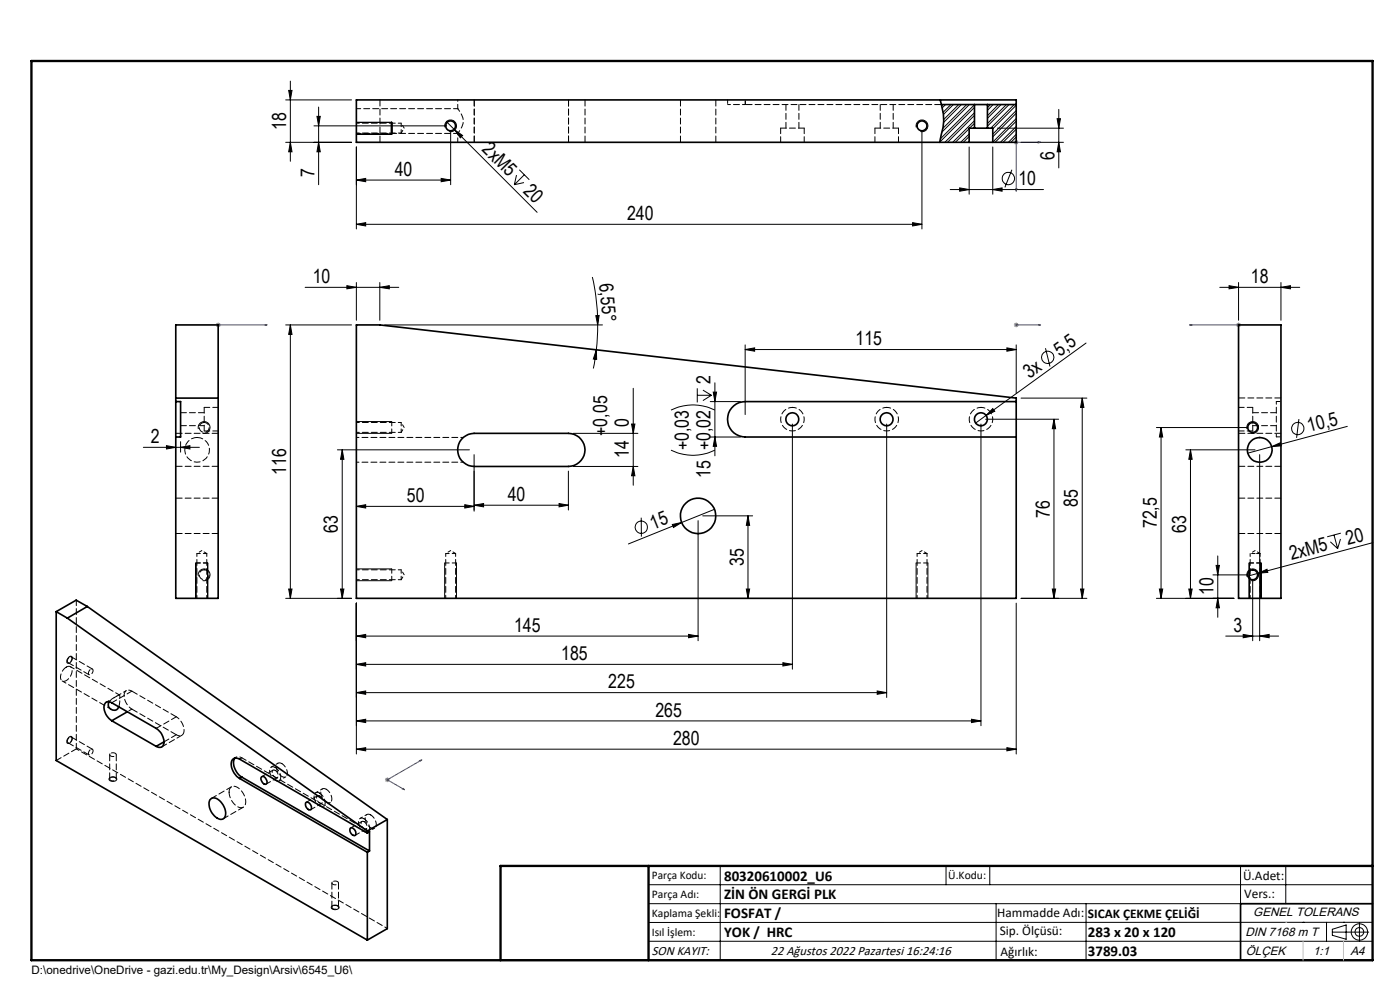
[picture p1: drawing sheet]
<svg xmlns="http://www.w3.org/2000/svg" width="297mm" height="210mm" viewBox="0 0 297 210" stroke-linecap="round" stroke-linejoin="round" font-family="sans-serif">
<g fill="none" stroke="#000" stroke-width=".21">
<path d="M61.2 19.2h.7l-.3 2zM61.6 17.2v17M60.6 30.2h14M60.6 21.2h14M61.6 30.2l.3 2h-.7zM66.6 26.7h28M67.2 24.7h.7l-.3 2zM67.6 22.7v16.5M67.6 30.2l.3 2h-.7zM75.6 38.2l2-.4v.8zM75.6 31.2v17.4M75.6 38.2h20"/>
<path d="M75.6 26h7.5M75.6 28.5h7.5M93.6 37.8l2 .4-2 .4zM94.4 27a1.25 1.25 0 0 1 1-1.6 1.25 1.25 0 0 1 1.4 1.4 1.25 1.25 0 0 1-1.5 1.1M94.7 25.8l19.2 19.2M95.6 27.7v11.5M96.5 27.6l1.6 1.1-.5 .5zM109.6 37.1l-.5 2.1M110.2 36l2.1 2.1M111.2 38.7l-2.1 .5M111.2 37.1l-2.1 2.1M194.4 27a1.26 1.26 0 0 1 1.1-1.6 1.26 1.26 0 0 1 1.3 1.4 1.26 1.26 0 0 1-1.5 1.1"/>
<path d="M195.6 27.7v20.9M203.6 39.9l2 .3-2 .4zM205.6 31.2v10M210.6 31.2v10M211.6 27.2h14M214.7 36l-1.5 3.7M216.6 30.2h9M224.3 25.2h.7l-.4 2zM224.6 23.2v12.4M224.6 30.2l.4 2h-.7zM75.6 47.6l2-.4v.7zM75.6 47.6h120"/>
<path d="M75.6 59.9v8M80.6 59.9v8M125.7 58.8a46.1 46.1 0 0 1 1.1 10.1M193.6 47.2l2 .4-2 .3zM201.6 40.2h19.8M210.6 40.2l2-.3v.7zM262.7 59.9v8M271.7 59.9v8M60.6 68.9h14M61.6 68.9v58M61.6 68.9l.3 2h-.7zM64.7 61h19.9"/>
<path d="M73.6 60.6l2 .4-2 .3zM80.6 61l2-.4v.7zM81.6 68.9h46.2M126.4 66.9h.7l-.3 2zM126.5 74.2l.1 2h-.7zM126.5 74.2l-.6 4M126.8 68.9l-.3 5.3M158.1 74.1l2-.3v.7zM158.1 73.2v14.7M158.1 74.1h57.5M213.6 73.8l2 .3-2 .4zM215.6 73.2v10.2"/>
<path d="M221.8 73.9l.9 3.8M230.4 72.8l-21.2 15.3M258.8 61h16.9M260.7 60.6l2 .4-2 .3zM271.7 61l2.1-.4v.7zM30.4 94.9h11.9M35.3 94.5l2 .4-2 .3zM38.3 94.9l2-.4v.7zM38.3 93.7v2.2M42.1 91a1.26 1.26 0 0 1 1.1-1.6 1.26 1.26 0 0 1 1.4 1.4 1.26 1.26 0 0 1-1.6 1.1M71.6 95.4h28M72.6 95.4l.4 2h-.8z"/>
<path d="M72.6 95.4v31.5M75.6 91.9h7.5M75.6 89.4h7.5M100.6 96.4v12M120.6 99.9v8.3M121.6 91.9h13.7M121.6 98.9h13.7M134 89.9h.7l-.4 2zM134.3 98.9l.4 2h-.7zM134.3 82.4v20.5M142.3 95.5a10.4 10.4 0 0 0 9.4 0M142.3 87a10.4 10.4 0 0 1 9.4 0"/>
<path d="M147.9 82.4v3M147.9 83.8h3M149.1 82.8l1.8 1M150.7 85.2h6.4M150.7 92.7h6.4M150.9 83.8l-1.8 1.2M151.3 83.2h.7l-.3 2zM151.7 92.7l.3 2h-.7zM151.7 81.2v15.5M168.1 89.9v52M188.1 89.9v58M208.1 89.9v64"/>
<path d="M209.1 88.9h15.5M209.2 88.1l-2.2 1.6M210.6 86.7l.4 .5-1.8 .9zM216.6 84.4h14M223.6 88.9l.3 2h-.7zM223.6 88.9v38M229.6 84.4v42.5M229.6 84.4l.3 2h-.7zM245.3 90.7h19.5M246.3 90.7l.4 2h-.7zM246.3 90.7v36.2M251.6 95.4h14.6"/>
<path d="M252.6 95.4l.3 2h-.7zM252.6 95.4v31.5M264.5 91a1.25 1.25 0 0 1 1.1-1.6 1.25 1.25 0 0 1 1.4 1.4 1.25 1.25 0 0 1-1.6 1.1M267.2 96.4v39.5M269.8 94.7l1.8-.8 .2 .7zM269.8 94.7l-5.1 1.4M275.6 88.9l-.5 4M285.8 90.4l-16 4.3M41.6 119.4v7.5M44.1 119.4v7.5M75.6 107.4l2-.3v.7zM75.6 107.4h25"/>
<path d="M94.3 119.4v7.5M96.8 119.4v7.5M98.6 107.1l2 .3-2 .4zM100.6 107.2l2-.4v.7zM100.6 107.2h20M118.6 106.8l2 .4-2 .3zM136 109.8l.1 4M142.6 111.3l2-.5-1.7 1.1zM148.1 110.4v25.5M149.1 109.4h10.6M151.6 108l-18.3 7.4M158.7 109.4l.3 2h-.7z"/>
<path d="M158.7 109.4v17.5M194.3 119.4v7.5M196.8 119.4v7.5M258 119.9h.7l-.4 2zM258.3 117.9v13M265 119.4v7.5M267.5 119.4v7.5M282.2 114.9l1.6 1.5M283 113.5l.8 2.9M284.4 114.3l-.6 2.1M284.4 113.1l-2.8 .8M291.3 115.1l-24.4 6.5"/>
<path d="M14.6 139.4l.3-.2a.59 .59 0 0 1 .5 .5 .59 .59 0 0 1-.3 .6 .51 .51 0 0 1-.8 .4 .51 .51 0 0 1 0-.9zM42.1 122.3a1.26 1.26 0 0 1 1.1-1.6 1.26 1.26 0 0 1 1.4 1.3 1.26 1.26 0 0 1-1.6 1.1M61.2 124.9h.7l-.3 2zM72.2 124.9h.8l-.4 2zM74.6 126.9h-14M75.6 134.9l2-.3v.7zM75.6 127.9v32M75.6 134.9h72.5M75.6 120.7h7.5M75.6 123.2h7.5M146.1 134.6l2 .3-2 .4zM158.3 124.9h.7l-.3 2z"/>
<path d="M215.6 127.9v32M216.6 126.9h14M223.2 124.9h.7l-.3 2zM229.2 124.9h.7l-.3 2zM245.3 126.9h16.5M246 124.9h.7l-.4 2zM252.2 124.9h.7l-.3 2zM257.3 121.9h7.5M258.3 126.9l.4 2h-.7zM260 134.9h11.3M263.7 134.6l2 .3-2 .4zM265.7 122.9v13"/>
<path d="M266.9 121.6l1.9-.9 .2 .7zM266.9 121.6l-2.4 .7a1.25 1.25 0 0 1 1.1-1.6 1.25 1.25 0 0 1 1.4 1.4 1.25 1.25 0 0 1-1.6 1M267.2 134.9l2-.3v.7zM14.6 156.4a.48 .48 0 0 1 .7 0 .48 .48 0 0 1-.1 .7l-.1 .2a.51 .51 0 0 1-.8 .4 .51 .51 0 0 1 0-.9zM75.6 152.9l2-.3v.7zM75.6 146.9l2-.3v.7zM75.6 140.9l2-.3v.7zM75.6 152.9h132.5M75.6 146.9h112.5M75.6 140.9h92.5M75.6 158.9l2-.3v.7zM75.6 158.9h140"/>
<path d="M166.1 140.6l2 .3-2 .4zM186.1 146.6l2 .3-2 .4zM206.1 152.6l2 .3-2 .4zM213.6 158.6l2 .3-2 .4zM23.3 165a.85 .85 0 0 1 .8-.2 .85 .85 0 0 1 .6 .6 1.03 1.03 0 0 1-1.6-.1zM70.3 192.3a.96 .96 0 0 1 1.6 .3 .95 .95 0 0 1-1.6-.2zM137.6 187.7h153.6M137.6 191.7h153.6M137.6 199.7h153.6M152.8 183.7v20M200.7 183.7v4M210 183.7v4"/>
<path d="M211.3 191.7v12M230.4 191.7v12M263.2 183.7v20M272.8 183.7v8M276.4 195.6h.1M281.4 195.6v4.1M282.6 197.7h7.8M282.6 197.1l3-.9v3l-3-.8zM285 195.6h.1M288.4 195.8v3.8M291.2 195.6l-153.6 .1"/>
<circle cx="213.9" cy="37.9" r="1.31"/>
<circle cx="222.3" cy="75.8" r="1.32"/>
<circle cx="275.3" cy="90.9" r="1.3"/>
<circle cx="136" cy="111.8" r="1.31"/>
<circle cx="288.4" cy="197.7" r="1.74"/>
<circle cx="288.4" cy="197.7" r=".93"/>
</g>
<g fill="none" stroke="#00f" stroke-width=".21">
<path d="M220.2 30l.6 .2-.6 .1zM220.8 30.2h-5.2v10.4M215.5 40h.2l-.1 .6zM46.2 68.9h.2zM46.3 68.9h.1M46.3 68.9h10.4M56.7 68.9h-.6h.6M215.5 68.9h.2zM215.6 68.9h.1M215.6 68.9h5.2M220.8 68.9h-.6h.6M252.4 68.9h.5h-.5"/>
<path d="M252.4 68.9h10.3M262.6 68.9h.3zM262.7 68.9h.1M85.4 167.3l.1-.1 .3 .3zM89 161.3l.5-.1-.3 .2zM89.5 161.2l-7.3 4.2 3.6 2.1"/>
</g>
<g fill="none" stroke="#808080" stroke-width=".21">
<path d="M215.1 30.2h1M215.2 29.8l.7 .7M215.6 29.7v1M215.9 29.8l-.7 .7M45.8 68.9h1M45.9 68.6l.8 .7M46.3 68.4v1M46.7 68.6l-.8 .7M215.1 68.9h1M215.2 68.6l.7 .7M215.6 68.4v1M215.9 68.6l-.7 .7"/>
<path d="M262.3 68.9h.9M262.4 68.6l.7 .7M262.7 68.4v1M263.1 68.6l-.7 .7M81.7 165.4h1M81.8 165.1l.7 .7M82.2 164.9v1M82.5 165.1l-.7 .7"/>
</g>
<path d="M83.1 26v2.5M291.2 191.7h-28v12M106.2 203.7h185" fill="none" stroke="#000" stroke-width=".35"/>
<path d="M6.7 12.9h284.5v190.8h-284.5zM137.6 183.7v20M291.2 183.7h-185v20" fill="none" stroke="#000" stroke-width=".5"/>
<path d="M272.8 195.6h.1M276.4 199.7v4M285 199.7v4" fill="none" stroke="#c0c0c0" stroke-width=".21"/>
<path d="M83.1 91.9v-2.5M44.1 119.4h-2.5M96.9 119.4h-2.5M196.9 119.4h-2.5M267.5 119.4h-2.5M83.1 123.2v-2.5" fill="none" stroke="#000" stroke-width=".21" stroke-dasharray="1.3 .6" stroke-dashoffset=".3"/>
<g fill="#00f">
<path d="M220.2 68.9h.6zM215.5 68.9h.2z"/>
<path d="M220.2 30v.3l.6-.1zM215.5 40l.1 .6 .1-.6z"/>
<path d="M46.2 68.9h.2zM56.1 68.9h.6z"/>
<path d="M85.4 167.3l.1-.1 .3 .3zM89 161.3l.5-.1-.3 .2z"/>
<path d="M262.6 68.9h.3zM252.4 68.9h.5z"/>
</g>
<g fill="#000">
<path d="M96.5 27.6l1.6 1.1-.5 .5zM210.6 86.7l.4 .5-1.8 .9zM269.8 94.7l1.8-.8 .2 .7zM142.6 111.3l2-.5-1.7 1.1zM266.9 121.6l1.9-.9 .2 .7z"/>
<path d="M126.5 74.2l.1 2h-.7zM126.4 66.9h.7l-.3 2z"/>
<path d="M38.3 94.9l2-.4v.7zM35.3 94.5l2 .4-2 .3z"/>
<path d="M158.7 109.4l.3 2h-.7zM158.3 124.9h.7l-.3 2zM72.6 95.4l.4 2h-.8zM72.2 124.9h.8l-.4 2zM223.6 88.9l.3 2h-.7zM223.2 124.9h.7l-.3 2zM151.3 83.2h.7l-.3 2zM151.7 92.7l.3 2h-.7zM134 89.9h.7l-.4 2zM134.3 98.9l.4 2h-.7zM258 119.9h.7l-.4 2zM258.3 126.9l.4 2h-.7zM252.6 95.4l.3 2h-.7zM252.2 124.9h.7l-.3 2zM246.3 90.7l.4 2h-.7zM246 124.9h.7l-.4 2z"/>
<path d="M61.2 124.9h.7l-.3 2zM61.6 68.9l.3 2h-.7zM229.2 124.9h.7l-.3 2zM229.6 84.4l.3 2h-.7zM61.6 30.2l.3 2h-.7zM61.2 19.2h.7l-.3 2zM67.6 30.2l.3 2h-.7zM67.2 24.7h.7l-.3 2zM224.6 30.2l.4 2h-.7zM224.3 25.2h.7l-.4 2z"/>
<path d="M146.1 134.6l2 .3-2 .4zM75.6 134.9l2-.3v.7zM98.6 107.1l2 .3-2 .4zM75.6 107.4l2-.3v.7zM206.1 152.6l2 .3-2 .4zM75.6 152.9l2-.3v.7zM186.1 146.6l2 .3-2 .4zM75.6 146.9l2-.3v.7zM166.1 140.6l2 .3-2 .4zM75.6 140.9l2-.3v.7zM213.6 73.8l2 .3-2 .4zM158.1 74.1l2-.3v.7zM93.6 37.8l2 .4-2 .4zM75.6 38.2l2-.4v.8zM193.6 47.2l2 .4-2 .3zM75.6 47.6l2-.4v.7zM267.2 134.9l2-.3v.7zM263.7 134.6l2 .3-2 .4z"/>
<path d="M75.6 158.9l2-.3v.7zM213.6 158.6l2 .3-2 .4zM100.6 107.2l2-.4v.7zM118.6 106.8l2 .4-2 .3zM73.6 60.6l2 .4-2 .3zM80.6 61l2-.4v.7zM203.6 39.9l2 .3-2 .4zM210.6 40.2l2-.3v.7zM260.7 60.6l2 .4-2 .3zM271.7 61l2.1-.4v.7z"/>
</g>
<g fill="none" stroke="#000" stroke-width=".35">
<path d="M199.5 21.2a11.7 11.7 0 0 1 .2 7.4l-.3 1.6M199.7 22.2h7M205.6 30.2h5M205.6 30.2h-130v-9h140v9h-5M206.7 27.2h2.8M206.7 22.2h2.8M206.7 22.2v5M206.7 27.2h-1.1v3M209.5 27.2h1.1v3M209.5 22.2h6.1M209.5 22.2v5M75.6 68.9h5l135 15.5v42.5h-140z"/>
<path d="M262.7 68.9h9v58h-9zM37.3 85.2v7.5M37.3 85.2v-16.3h9v58h-9v-34.2M37.3 85.2h1v7.5h-1M37.3 84.4h9M98.4 92.7a3.4 3.4 0 0 1 2.2-.8h20a3.5 3.5 0 0 1 3.5 3.5 3.5 3.5 0 0 1-3.5 3.5h-20a3.5 3.5 0 0 1-3.3-2.3 3.5 3.5 0 0 1 1.1-3.9zM215.6 85.2h-57.5a3.8 3.8 0 0 0-3.8 3.7 3.8 3.8 0 0 0 3.8 3.8h57.5M11.9 129.7v31.6l66 38.1M11.9 129.7l2.4 1.4M14.3 131.1l63.6 45.2M18.5 128.6l-4.2 2.5M18.5 128.6l63.7 45.2"/>
<path d="M18.5 128.6l-2.3-1.3-4.3 2.4M23.2 148.9a1.14 1.14 0 0 0 .4 1.6 1.14 1.14 0 0 0 1.6-.6M23.7 152.9a3.1 3.1 0 0 1-1.4-3.7l.3-.3h.8l9.7 5.6a3.2 3.2 0 0 1 1.5 3.7l-.6 .3-.9-.2M23.7 152.9l9.4 5.4M27 151l-3.3 1.9M34.8 157.4l-1.7 .9M44.7 169.5a1.54 1.54 0 0 1 2.1 .6 3 3 0 0 1 .8 3.4 1.37 1.37 0 0 1-2.1-.4 2.95 2.95 0 0 1-.8-3.6zM49.8 160.8a3.2 3.2 0 0 0 1.5 4M50.8 165.1a3.4 3.4 0 0 1-1.5-3.9l.7-.4 .8 .2 27.1 15.7M50.8 165.1l27.1 15.7M51.3 164.8l27.1 15.7M51.3 164.8l-.5 .3"/>
<path d="M55.5 164.8a1.02 1.02 0 0 1 1 1.5 1.02 1.02 0 0 1-1-1.5zM64.8 170.3a.86 .86 0 0 1 .9 .1 .86 .86 0 0 1 .4 .8 .5 .5 0 0 1-.4 .6 .5 .5 0 0 1-.6-.4l-.3-.5zM74.4 175.6a1.06 1.06 0 0 1 1 1.6 1.06 1.06 0 0 1-1-1.6zM77.9 176.3v.4M77.9 176.7l.5-.3v4.1M82.2 173.8l-4.3 2.5M82.2 173.8v23.2l-4.3 2.4M77.9 180.8v18.6M78.4 180.5l-.5 .3"/>
<circle cx="95.6" cy="26.7" r="1.05"/>
<circle cx="195.6" cy="26.7" r="1.04"/>
<circle cx="168.1" cy="88.9" r="1.37"/>
<circle cx="188.1" cy="88.9" r="1.37"/>
<circle cx="208.1" cy="88.9" r="1.37"/>
<circle cx="265.8" cy="90.7" r="1.05"/>
<circle cx="267.2" cy="95.4" r="2.62"/>
<circle cx="148.1" cy="109.4" r="3.8"/>
<circle cx="265.8" cy="121.9" r="1.05"/>
</g>
<g fill="none" stroke="#000" stroke-width=".21" stroke-dasharray="1.3 .6" stroke-dashoffset=".5">
<path d="M85.1 28.2v-2.1M154.4 21.2v1M158.1 22.2v-1M85.1 91.7v-2.1M270.8 85.2h1M270.8 92.7h1M43.9 117.4h-2.1M96.7 117.4h-2.1M196.7 117.4h-2.1M266.3 117.4h-1.1M267.3 117.4h-1M85.1 123v-2.1"/>
<path d="M28 150.4l-1 .6"/>
</g>
<path d="M75.6 28.3h21.5M97.1 23.1h-21.5M168.1 86.4a2.5 2.5 0 0 1 2.3 3.6 2.5 2.5 0 0 1-4.3 .5 2.5 2.5 0 0 1 1.5-4l.5-.1M188.1 86.4a2.5 2.5 0 0 1 2.3 3.6 2.5 2.5 0 0 1-4.3 .5 2.5 2.5 0 0 1 1.5-4l.5-.1M208.1 86.4a2.5 2.5 0 0 1 2.3 3.6 2.5 2.5 0 0 1-4.3 .5 2.5 2.5 0 0 1 1.5-4l.5-.1M13.2 144.4l10.4 6M25.3 147.4l-10.4-6" fill="none" stroke="#000" stroke-width=".21" stroke-dasharray="1.3 .6" stroke-dashoffset=".4"/>
<path d="M154.4 22.2h3.7M75.6 98h22.7M98.3 92.8h-22.7M270.8 85.2v7.5" fill="none" stroke="#000" stroke-width=".21" stroke-dasharray="1.3 .6" stroke-dashoffset=".7"/>
<g fill="none" stroke="#000" stroke-width=".21" stroke-dasharray="1.3 .6" stroke-dashoffset=".6">
<path d="M75.6 28.2h9.5M85.1 28.2l.6-1M85.1 26.1h-9.5M85.7 27.2l-.6-1.1M97.1 28.3a3.5 3.5 0 0 0 0-5.2M75.6 91.7h9.5M85.1 89.6h-9.5M85.1 91.7l.6-1M85.7 90.7l-.6-1.1M41.8 117.4v9.5M42.8 116.8l-1 .6M43.9 117.4l-1.1-.6"/>
<path d="M94.6 117.4v9.5M95.6 116.8l-1 .6M96.7 117.4l-1.1-.6M194.6 117.4v9.5M195.6 116.8l-1 .6M196.7 117.4l-1.1-.6M265.2 117.4v9.5M266.3 116.8l-1.1 .6M267.3 117.4l-1-.6M43.9 126.9v-9.5M75.6 123h9.5M85.1 123l.6-1.1"/>
<path d="M85.1 120.9h-9.5M85.7 121.9l-.6-1M96.7 126.9v-9.5M196.7 126.9v-9.5M267.3 126.9v-9.5M23.2 148.9l.4-.5 1.2-.7M24.3 147.9l-1.7 1M26.8 146.5l-1.7 1M28 146.6a1.07 1.07 0 0 0-1.4 0 1.07 1.07 0 0 0-.3 1.3 3.7 3.7 0 0 0 1.7 2.5M37.4 155.9a1.07 1.07 0 0 0 1.3 0 1.07 1.07 0 0 0 .3-1.3 3.7 3.7 0 0 0-1.6-2.6M82.2 197l-66-38.1"/>
</g>
<g fill="none" stroke="#000" stroke-width=".21" stroke-dasharray="1.3 .6">
<path d="M166.7 22.2v5M169.5 27.2v-5M170.6 27.2h-5M186.7 22.2v5M189.5 27.2v-5M190.6 27.2h-5M38.3 90.3h5M41.8 92.8a2.62 2.62 0 0 1 2.4 3.8 2.62 2.62 0 0 1-4.5 .4 2.62 2.62 0 0 1 1.6-4.2h.5M43.3 86.4v5M43.3 87.5h-5M265.8 91.4v-5M265.8 90.3h5"/>
<path d="M270.8 87.5h-5M14.1 141.5a.82 .82 0 0 1 1 0 .82 .82 0 0 1 .2 1.1 2.05 2.05 0 0 1-2 1.9 1.77 1.77 0 0 1 .3-2.6l.5-.4M14.4 140.5l4.5 2.6M14.4 157.6l4.5 2.5M19.6 141.9l-4.5-2.6M19.6 158.9l-4.5-2.6M24.8 147.7l.4-.3 .2 .1v1.4l-.2 1M28 150.4l9.4 5.5M37.4 152l-9.4-5.4M23.3 160.1v5.1M24.7 165.2v-5.1M50.1 160.6l-.5 .3"/>
<path d="M51.3 160.8l-.5 .2M70.4 187.3v5.2M71.8 192.5v-5.2"/>
</g>
<g fill="none" stroke="#000" stroke-width=".21" stroke-dasharray="1.3 .6" stroke-dashoffset="-.1">
<path d="M80.6 21.2v9M100.6 30.2v-9M120.6 30.2v-9M124.1 30.2v-9M144.4 21.2v9M151.9 30.2v-9M46.3 91.9h-9M46.3 98.9h-9M262.8 98.9h9M262.8 91.9h9M262.8 84.4h9M37.3 113.2h9"/>
<path d="M46.3 105.7h-9M262.8 113.2h9M271.8 105.7h-9"/>
</g>
<g fill="none" stroke="#000" stroke-width=".21" stroke-dasharray="1.3 .6" stroke-dashoffset=".2">
<path d="M43.3 89.6a1.05 1.05 0 0 1 1 1.5 1.05 1.05 0 0 1-1.8 .3 1.05 1.05 0 0 1 .5-1.7l.3-.1M43.3 120.9a1.05 1.05 0 0 1 1 1.4 1.05 1.05 0 0 1-1.8 .3 1.05 1.05 0 0 1 .5-1.7h.3M56.5 166.3l2.3-1.3M57.9 163.4l-2.3 1.3M58.4 163.4a1 1 0 0 1 .3 1.6 1.13 1.13 0 0 1-.8-1.6h.5M58.4 162.8a2.09 2.09 0 0 1 .9 2.8 1.84 1.84 0 0 1-2.1-2 .74 .74 0 0 1 .3-.8 .74 .74 0 0 1 .9 0M59.8 162a2.09 2.09 0 0 1 .9 2.8 1.84 1.84 0 0 1-2.1-2 .74 .74 0 0 1 .3-.9 .74 .74 0 0 1 .9 .1M65.9 171.8l2.4-1.4M67.4 168.8l-2.4 1.4M67.8 168.9a1 1 0 0 1 .4 1.5 1.13 1.13 0 0 1-.9-1.6l.5 .1M67.8 168.2a2.09 2.09 0 0 1 .9 2.8 1.84 1.84 0 0 1-2.1-1.9 .74 .74 0 0 1 .3-.9 .74 .74 0 0 1 .9 0M69.2 167.4a2.09 2.09 0 0 1 .9 2.8 1.84 1.84 0 0 1-2-2 .74 .74 0 0 1 .2-.8 .74 .74 0 0 1 .9 0"/>
<path d="M75.3 177.2l2.4-1.4M76.8 174.2l-2.4 1.4M77.2 174.3a1 1 0 0 1 .4 1.6 1.13 1.13 0 0 1-.9-1.6h.5M77.2 173.7a2.09 2.09 0 0 1 .9 2.8 1.84 1.84 0 0 1-2-2 .74 .74 0 0 1 .2-.9 .74 .74 0 0 1 .9 .1M78.4 176.4l-27.1-15.6M78.7 172.9a2.09 2.09 0 0 1 .8 2.7 1.84 1.84 0 0 1-2-1.9 .74 .74 0 0 1 .2-.9 .74 .74 0 0 1 1 .1"/>
</g>
<g fill="none" stroke="#000" stroke-width=".21" stroke-dasharray="1.3 .6" stroke-dashoffset=".1">
<path d="M165.6 27.2v3M170.6 30.2v-3M185.6 27.2v3M190.6 30.2v-3M43.3 91.4h3M46.3 86.4h-3M262.8 91.4h3M265.8 86.4h-3M16.2 158.9l-4.3 2.4M16.2 158.9v-31.6M28 146.6l-4.3 2.5M34.3 158.4l4.3-2.4"/>
<path d="M37.4 152l-4.2 2.5M37.4 155.9l-2.6 1.5M47.4 173.7l4.2-2.5M48.6 168a1.12 1.12 0 0 1 .7-1.2 1.12 1.12 0 0 1 1.3 .4 3.2 3.2 0 0 1 1.2 3.8 1.47 1.47 0 0 1-2.1-.4l-.7-1.1-.4-1.5M49.1 166.9l-4.2 2.4"/>
</g>
<g fill="none" stroke="#000" stroke-width=".21">
<path d="M200 22.2l-.2 .2M200.6 22.2l-.7 .7M201.7 22.2l-1.6 1.6M202.2 22.2l-2.1 2.1M203.4 22.2l-3.2 3.2M203.9 22.2l-3.7 3.8M205.1 22.2l-5.1 5.1M205.6 28.4l-1.8 1.8M205.6 30.1l-.1 .1M205.6 27.3l-2.9 2.9M205.6 29l-1.2 1.2M205.6 22.2l-5.8 5.8"/>
<path d="M206.7 22.2l-7.2 7.3M206.7 23.9l-6.3 6.3M206.7 25.6l-4.6 4.6M206.7 22.8l-7.3 7.4M206.7 24.5l-5.7 5.7M206.7 26.2l-1 1M210.1 22.2l-.6 .7M210.7 22.2l-1.2 1.2M211.8 22.2l-2.3 2.3M212.4 22.2l-2.9 2.9M213.5 22.2l-4 4M214.1 22.2l-4.6 4.6"/>
<path d="M215.2 22.2l-5 5M215.6 23.5l-5 5M215.6 25.1l-5 5.1M215.6 26.8l-3.4 3.4M215.6 28.5l-1.7 1.7M215.6 22.3l-5 5M215.6 24l-5 5M215.6 25.7l-4.5 4.5M215.6 27.4l-2.8 2.8M215.6 29.1l-1.1 1.1"/>
</g>
<path d="M158.1 22.2h41.6M14.8 139.4l.1-.1a.62 .62 0 0 1 .4 .6 .62 .62 0 0 1-.4 .6l-.4 .1a.71 .71 0 0 1 .3-1.2M14.8 156.4l.1-.1a.62 .62 0 0 1 .4 .6 .62 .62 0 0 1-.4 .6l-.4 .1a.71 .71 0 0 1 .3-1.2M19.3 142l.1-.1a.62 .62 0 0 1 .4 .6 .62 .62 0 0 1-.5 .5l-.3 .2a.71 .71 0 0 1 .3-1.2M19.3 159l.1-.1a.62 .62 0 0 1 .4 .6 .62 .62 0 0 1-.5 .6l-.3 .1a.71 .71 0 0 1 .3-1.2M23.5 159.8a.71 .71 0 0 1 1.1 .4 .82 .82 0 0 1-1.3-.2l.2-.2M23.5 165a.71 .71 0 0 1 1.1 .4 .82 .82 0 0 1-1.3-.2l.2-.2M70.6 187a.71 .71 0 0 1 1.2 .4 .82 .82 0 0 1-1.4-.2l.2-.2M70.6 192.2a.71 .71 0 0 1 1.2 .4 .82 .82 0 0 1-1.4-.2l.2-.2" fill="none" stroke="#000" stroke-width=".21" stroke-dasharray="1.3 .6" stroke-dashoffset="-.2"/>
<path d="M97.1 28.3v1.9M97.1 21.2v1.9" fill="none" stroke="#000" stroke-width=".21" stroke-dasharray="1.3 .6" stroke-dashoffset=".9"/>
<path d="M51.3 160.8l-.9-.3-.6 .3M59 161.9l-1.5 .8M59.2 165.6l1.4-.8M68.4 167.3l-1.4 .9M68.6 171l1.5-.8M77.8 172.8l-1.4 .8M78.1 176.5l1.4-.8" fill="none" stroke="#000" stroke-width=".21" stroke-dasharray="1.3 .6" stroke-dashoffset=".8"/>
<g font-size="4.1">
<text x="60.7" y="27.6" transform="rotate(-90 60.7 27.6)">18</text>
<text x="102.1" y="31.9" transform="rotate(45 102.1 31.9)">2xM5</text>
<text x="223.7" y="34" transform="rotate(-90 223.7 34)">6</text>
<text x="66.7" y="37.6" transform="rotate(-90 66.7 37.6)">7</text>
<text x="83.7" y="37.3">40</text>
<text x="110.9" y="40.7" transform="rotate(45 110.9 40.7)">20</text>
<text x="216.1" y="39.3">10</text>
<text x="133" y="46.6">240</text>
<text x="66.3" y="60">10</text>
<text x="265.4" y="60">18</text>
<text x="127.1" y="60.2" transform="rotate(84 127.1 60.2)">6,55°</text>
<text x="181.5" y="73.2">115</text>
<text x="224.8" y="75.7" transform="rotate(-36 224.8 75.7)">5,5</text>
<text x="150.8" y="81.5" transform="rotate(-90 150.8 81.5)">2</text>
<text x="218.4" y="80.4" transform="rotate(-36 218.4 80.4)">3x</text>
<text x="32" y="94">2</text>
<text x="128.8" y="92.4" transform="rotate(-90 128.8 92.4)">+0,05</text>
<text x="133.4" y="90.5" transform="rotate(-90 133.4 90.5)">0</text>
<text x="146.1" y="95.5" transform="rotate(-90 146.1 95.5)">+0,03</text>
<text x="277.7" y="91.7" transform="rotate(-15 277.7 91.7)">10,5</text>
<text x="60.7" y="100.7" transform="rotate(-90 60.7 100.7)">116</text>
<text x="133.4" y="97.1" transform="rotate(-90 133.4 97.1)">14</text>
<text x="150.8" y="101.3" transform="rotate(-90 150.8 101.3)">15 +0,02</text>
<text x="86.3" y="106.5">50</text>
<text x="107.7" y="106.2">40</text>
<text x="228.7" y="107.5" transform="rotate(-90 228.7 107.5)">85</text>
<text x="71.7" y="113" transform="rotate(-90 71.7 113)">63</text>
<text x="138.6" y="112.3" transform="rotate(-22 138.6 112.3)">15</text>
<text x="222.7" y="109.8" transform="rotate(-90 222.7 109.8)">76</text>
<text x="245.4" y="112.1" transform="rotate(-90 245.4 112.1)">72,5</text>
<text x="251.7" y="113" transform="rotate(-90 251.7 113)">63</text>
<text x="274" y="118.8" transform="rotate(-15 274 118.8)">2xM5</text>
<text x="285.9" y="115.6" transform="rotate(-15 285.9 115.6)">20</text>
<text x="157.8" y="120.1" transform="rotate(-90 157.8 120.1)">35</text>
<text x="257.4" y="126.2" transform="rotate(-90 257.4 126.2)">10</text>
<text x="109" y="134">145</text>
<text x="261.6" y="134">3</text>
<text x="119" y="140">185</text>
<text x="129" y="146">225</text>
<text x="139" y="152">265</text>
<text x="142.8" y="158">280</text>
</g>
<g font-size="3.2">
<text x="153.6" y="190.8">ZİN ÖN GERGİ PLK</text>
<text x="153.6" y="186.8">80320610002_U6</text>
<text x="153.6" y="194.8">FOSFAT /</text>
<text x="153.6" y="198.8">YOK / HRC</text>
<text x="230.8" y="198.7">283 x 20 x 120</text>
<text x="230.8" y="202.8">3789.03</text>
</g>
<g font-size="2.8">
<text x="263.7" y="186.7">Ü.Adet:</text>
<text x="263.9" y="190.5">Vers.:</text>
<text x="211.5" y="194.5">Hammadde Adı:</text>
<text x="230.8" y="194.7">SICAK ÇEKME ÇELİĞİ</text>
<text x="138.3" y="202.6">SON KAYIT:</text>
<text x="163.6" y="202.6">22 Ağustos 2022 Pazartesi 16:24:16</text>
<text x="212.1" y="198.4">Sip. Ölçüsü:</text>
<text x="212.2" y="202.7">Ağırlık:</text>
</g>
<g font-size="2.6">
<text x="265.9" y="194.4">GENEL TOLERANS</text>
<text x="264.2" y="198.5">DIN 7168 m T</text>
<text x="264.3" y="202.6">ÖLÇEK</text>
<text x="278.5" y="202.6">1:1</text>
<text x="286.5" y="202.6">A4</text>
</g>
<g font-size="2.5">
<text x="138.3" y="186.4">Parça Kodu:</text>
<text x="138.3" y="190.5">Parça Adı:</text>
<text x="201.2" y="186.5">Ü.Kodu:</text>
<text x="138.3" y="194.5">Kaplama Şekli:</text>
<text x="138.3" y="198.6">Isıl İşlem:</text>
<text x="6.7" y="206.7">D:\onedrive\OneDrive - gazi.edu.tr\My_Design\Arsiv\6545_U6\</text>
</g>
</svg>
